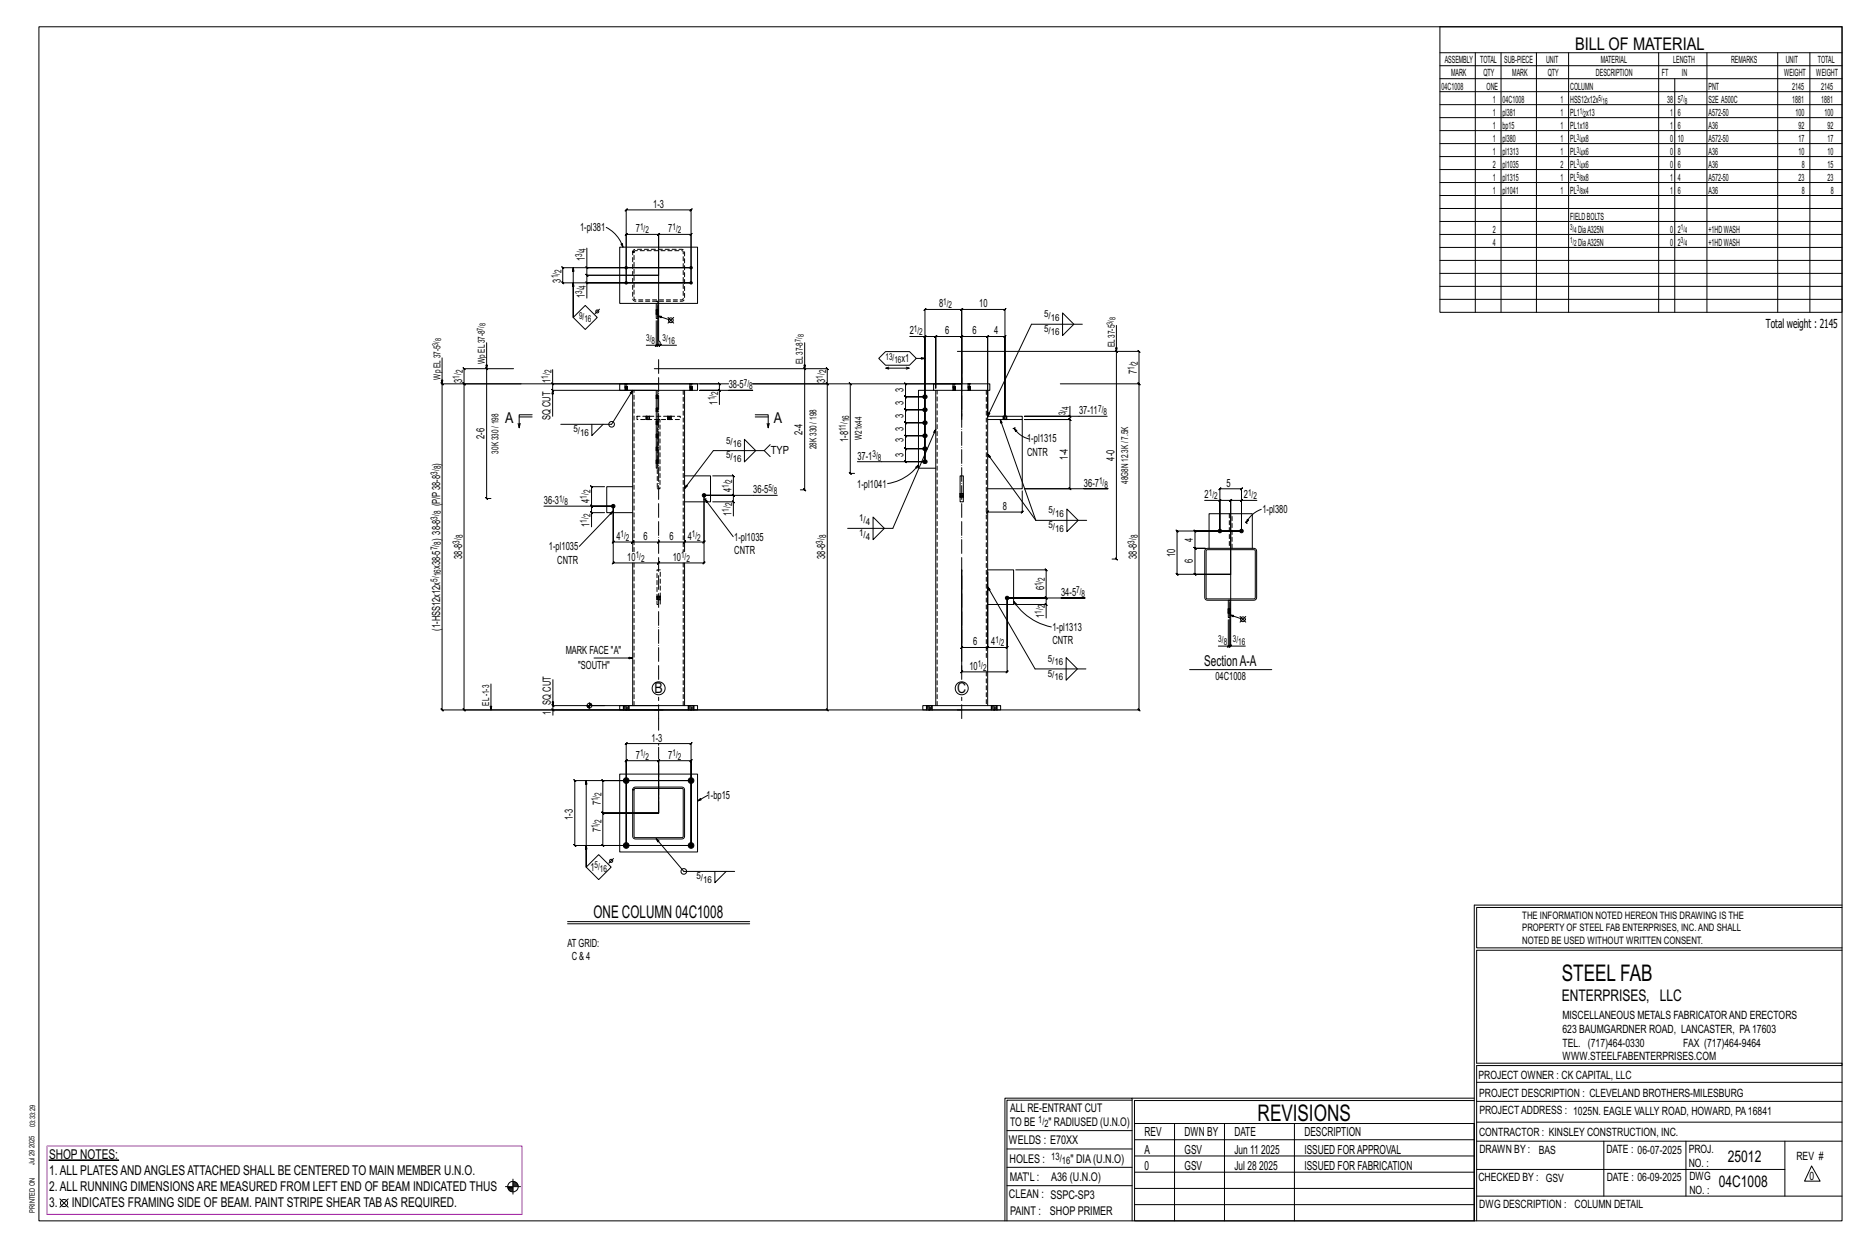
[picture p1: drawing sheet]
<svg xmlns="http://www.w3.org/2000/svg" width="914mm" height="610mm" viewBox="0 0 914 610" stroke-linecap="round" stroke-linejoin="round" font-family="sans-serif">
<g fill="#000" stroke="#000" stroke-width=".49">
<path d="M24 568h34z"/>
<circle cx="307" cy="138" r=".6"/>
<circle cx="307" cy="131" r=".6"/>
<circle cx="338" cy="138" r=".6"/>
<circle cx="338" cy="131" r=".6"/>
<circle cx="453" cy="194" r="1"/>
<circle cx="453" cy="213" r="1"/>
<circle cx="453" cy="200" r="1"/>
<circle cx="453" cy="207" r="1"/>
<circle cx="453" cy="219" r="1"/>
<circle cx="453" cy="226" r="1"/>
<circle cx="300" cy="248" r=".9"/>
<circle cx="345" cy="242" r=".9"/>
<circle cx="597" cy="260" r=".9"/>
<circle cx="608" cy="260" r=".9"/>
<circle cx="493" cy="293" r=".9"/>
<circle cx="307" cy="382" r="1.4"/>
<circle cx="338" cy="382" r="1.4"/>
<circle cx="307" cy="414" r="1.4"/>
<circle cx="338" cy="414" r="1.4"/>
</g>
<g fill="none" stroke="#000" stroke-width=".49">
<path d="M19 13h883v584h-883zM705 13h197v140h-197zM705 26h197M705 32h197M705 39h197M722 26v127M735 26v127M752 26v127M768 26v127M812 26v127M820 39v114M836 26v127"/>
<path d="M870 26v127M886 26v127M705 45h197M705 51h197M705 58h197M705 64h197M705 70h197M705 77h197M705 83h197M705 89h197M705 96h197M297 111a17 17 0 0 1 8 10"/>
<path d="M304 119h1v2zM705 102h197M705 108h197M705 115h197M281 131v24v-17M287 138l1 1zM287 130l1 1zM287 131v4v-1l1 1h-1h35v-20l1-1-1 1h16l1-1-1 1v23v-35l1-1-1 1h-31v-1l-1 1h1v35v-23h-1l1-1v1h15l1-1-1 1v20M287 121v10h51h-63v-1l1 1h-1v7l1 1-1-1h63h-51v8M303 121h38v27h-38zM322 135h-35v-1l1 1h-1v3M322 135v32h1v2h8"/>
<path d="M705 121h197M705 127h197M705 134h197M286 149l6 6-6 6-5-6zM293 151l-2 2M321 152h.1M321 154h.1M321 148v8h1v-8M321 157v12h-5M322 149v20l1-1-1 1h1M322 155l6 2M322 157v12l1-1-1 1h-1"/>
<path d="M322 152h.1M322 154h.1M327 155l3 3M330 155l-3 3M520 153l6 6-6 5zM530 159h-25l-22 45 1-2h1l-2 2h17v1h-17M546 159v115v-1l1 1h-3M705 140h197M705 146h197M216 175v13M238 180l1 1zM238 168v76v-1l1 1h-1h2"/>
<path d="M322 168l-1 1zM324 168l-1 1zM393 180l1 1zM394 168v72l-1-1 1 1h-2M430 175l3-3h12l4 3-4 4h-12zM435 180h-1M444 180h1l-1 1M445 165h8v61v-75l-1 1 1-1h18l-1 1 1-1v37v-23v-1l-1 1h1h-13l1-1-1 1v25v-25l1-1-1 1h-5M449 175h4M453 164l-1 1zM469 172h89l-1-1 1 1v16M546 171l1 1z"/>
<path d="M227 187l1 1zM251 180h-24l1 1-1-1v8M255 188h-28v-1l1 1h-1v159l1 1-1-1h98M270 187l1 1zM271 181v7h51M271 188v3l-1-1 1 1h50M271 191v13M306 188h.1M306 191h.1M307 188h.1M307 191h.1M320 180h85h-1l1 1v-1v8l-1-1 1 1h-37h103h-28v-1l1 1h-1v6l1 1-1-1h10h-10l1 1-1-1v6l1 1-1-1h10h-10l1 1-1-1v7v-1l1 1h-1h10h-10v-1l1 1h-1v6l1 1-1-1h10h-10l1 1-1-1v7v-1l1 1h-1h10h-10v-1l1 1h-1v6v-1l1 1h-1h10h-33"/>
<path d="M321 191h1v38h-1zM321 191h-18v-3h38v3h-19M335 191v79M338 188h.1M338 191h.1M339 188h.1M339 191h.1M343 188h9v-1l1 1h-1v3M352 190l1 1zM357 191h11h-25h9v7M357 188h-141v-1l1 1h-1v159l1 1-1-1h255M405 188l-1-1 1 1v159h-1l1 1v-1h-85"/>
<path d="M416 187l1 1zM416 188v44v-1l1 1h-1h2M445 180h-11l1 1M457 188h28v3h-28zM457 191h-7v38h8M458 191v154M466 188h.1M466 191h.1M468 188h.1M468 191h.1M474 188h.1M474 191h.1"/>
<path d="M475 188h.1M475 191h.1M483 191v154M519 188h39l-1-1 1 1v159h-1l1 1v-1h-89M524 199v5h-23h41M557 187l1 1zM254 207v2M254 204h6M260 203h-6v6l1-2M275 208h24l11-17-1 2-1-1 2-1v79M290 208v5l5-5M316 204h.1"/>
<path d="M316 205h.1M318 204h.1M318 205h.1M327 204h.1M327 205h.1M329 204h.1M329 205h.1M364 215l6 5-6 6zM370 203h6v6l1-2M370 204h6M376 207v2M377 218l-3 2h-25l-14 19"/>
<path d="M458 210l-21 48h-22M483 203v-38l1-1-1 1h9h-1l1-1v1v39v-53l-1 1 1-1h-21l-1 1 1-1v53M483 204v-39l1-1-1 1h-12v-1l-1 1h1v40M490 205l17 50M491 204h.1M491 205h.1M493 204h.1M493 205h.1M496 210l2 1h-1zM496 210a12 12 0 0 0 8 5M496 210h.1M497 209l-1 1"/>
<path d="M500 205v34h-17M523 203l1 1zM524 204v1h-1l1 1v-1h-23h23h-1l1 1v-1v34h-1l1 1v-1h-23h41h-11M296 238h-6h-1l1 1v-1v10l-1-1 1 1h10h-10l-1-1 1 1v3M310 238h-13v13h13M335 233h13v13h-13M349 233h10l-1-1 1 1v9h-1l1 1v-1h-14h14h-1l1 1v-1v4M374 220l3 3M448 229l2-2-1 2zM450 227a23 23 0 0 1-16 10M470 233h2v13h-2zM483 222l24 33"/>
<path d="M266 248h34M289 250l1 1zM296 251h-6v7M300 250l-16 17M300 248v17v1l1-1h-1h10l-1 1 1-1-1 1 1-1h12v1l1-1h-1h13v1l1-1-1 1 1-1h-1h10l-1 1 1-1v-23v33l-1 1 1-1h-23h1l-1 1 1-1-1 1v-1h-22h1l-1 1v-1zM345 242h35M345 244l14 19M345 244h.1M346 244h-1M349 246h10v6M358 245l1 1zM427 253l6 5-6 6z"/>
<path d="M470 241h.1M470 243h.1M472 241h.1M472 243h.1M484 250l-1 1zM500 240v11l1-1-1 1h-17M507 255h25M522 249l6 6-6 5zM576 259v1h32h-23l-1-1 1 1v8h-1l1 1v-1h5h-5h-1l1 1v-1v13l-1-1 1 1h17h-26h1l-1-1v1v-21h1zM590 245h7v15v-21v1l1-1h-1h11l-1 1 1-1v21v-15h7M597 245h5l1-1-1 1v36M598 244l-1 1z"/>
<path d="M608 245h-6l1-1-1 1v71h8M608 244l-1 1zM610 255v1M610 256h.1M611 254l-1 2zM617 249a13 13 0 0 0-7 7M310 275v70M323 265l-1 1zM335 275v70M471 279v38h-1l1-1v1h12l1-1-1 1v-37v37l1-1-1 1h10h-1l1-1v1v-24v36v-1l-1 1h1h-22v-1l-1 1h1zM483 279h13v17h-13M497 279h15v-1l1 1h-1v14v-1l1 1h-1h-19h19v-1l1 1h-1v3"/>
<path d="M590 269h25v24h-25zM591 269h23v24h-23zM592 268v-17h21v17M322 293h.1M322 292h.1M323 293h.1M323 292h.1M483 287l24 40h25M493 293h38h-12M496 294l2 1-1 1zM496 294a29 29 0 0 0 19 13M497 296h15v6"/>
<path d="M512 295l1 1zM601 298h.1M601 294h1v8h-1zM602 298h.1M602 295v21v1l1-1h-1M601 300h.1M601 303v13h-5M602 316l-1 1zM602 300h.1M602 303v13h1l-1 1v-1h-1M602 301l6 2M603 316l-1 1z"/>
<path d="M607 302l3 2M610 302l-3 2M240 335v12M271 333v12M291 322h19M522 322l5 5-5 6zM582 328h41M270 347l1 1zM287 345h9M287 345h2M287 346h2M288 346h1"/>
<path d="M289 344v3M289 345h1M289 344h.1M303 345h38v2h-38zM305 345h.1M305 347h.1M308 345h.1M308 347h.1M322 347h-51v3M322 345h-51h-1l1 1v-1v2M337 345h.1M337 347h.1"/>
<path d="M340 345h.1M340 347h.1M452 345h38v2h-38zM454 345h.1M454 347h.1M456 345h.1M456 347h.1M485 345h.1M485 347h.1M488 345h.1M488 347h.1M303 379h38v38h-38z"/>
<path d="M307 363v1h31l1-1-1 1v50v-42h1l-1 1v-1h-16h1l-1 1v-1v26v-26h1l-1 1v-1h-15l-1 1 1-1v42v-50h-1zM281 381v1h57h-43v-1l1 1h-1v16v-1l1 1h-1h27h-27v-1l1 1h-1v16v-1l1 1h-1h43h-57h1l-1-1v1v-32h1zM287 382v42v-10M310 385h25v25h-25zM311 386h23v24h-23zM346 389l-5 3M321 410l14 16h25M287 424l6-6 6 6-6 6zM300 420l-2 2M350 426v6l5-6M278 451h89M278 452h89"/>
<path d="M722 443v154M722 443h180M902 444h-179v20h179M902 465h-179v55h179v1h-179v76M554 538h-61v59M554 537h168M722 538h-167v13M723 539h179M723 530h179M493 553h61M555 550h167v47h-167zM555 558h167"/>
<path d="M575 550v47M599 550v47M634 550v47M723 549h179M723 558h179M785 558v27M825 558v27M874 558v27M251 577v7M251 579h2M251 580h3M251 578h2"/>
<path d="M493 571h61M493 562h61M555 573h167M555 566h167M723 572h151M887 570l4 8h-8zM29 587l4 4M33 587l-4 4M247 581h8M249 581h2M249 582h2M250 583h1"/>
<path d="M492 597v-60h62v60M493 580h61M555 589h167M555 581h167M723 585h179"/>
<circle cx="292" cy="152" r=".7"/>
<circle cx="328" cy="157" r="1.2"/>
<circle cx="299" cy="208" r="1.4"/>
<circle cx="608" cy="303" r="1.2"/>
<circle cx="322" cy="337" r="3"/>
<circle cx="471" cy="337" r="3"/>
<circle cx="289" cy="345" r="1.2"/>
<circle cx="299" cy="421" r=".8"/>
<circle cx="335" cy="426" r="1.4"/>
<circle cx="31" cy="589" r="1.8"/>
<circle cx="251" cy="581" r="2.6"/>
</g>
<path d="M23 561h233v33h-233z" fill="none" stroke="#f0f" stroke-width=".5"/>
<g fill="none" stroke="#000" stroke-width=".49" stroke-dasharray="2 1.4">
<path d="M310 122h25v25h-25zM311 123h23v24h-23zM321 152h1M321 152h.1M321 154h.1M321 153l1 1M321 153h1M321 154h1M322 148v-1h-1v1M322 152h-1M322 152h.1M322 153l-1-1 1 1"/>
<path d="M306 188h.1M306 188v3M306 191h.1M306 191v-3M306 188l1 3zM307 191v-3M307 188h.1M307 191h.1M321 195h1zM321 195h.1M321 194l1 1M321 194h1"/>
<path d="M321 193h1M321 200h1M322 194h-1l1 1M334 191v79M338 188h.1M338 188v3M338 191h.1M338 191v-3M338 188v3zM338 191l1-3M338 188h1M339 191v-3"/>
<path d="M339 191h.1M466 188h1M466 188v3M467 191h-1M467 191v-3M467 188v3zM467 188h.1M467 191l1-3M468 191v-3M468 191h.1M474 188h.1M474 188v3"/>
<path d="M474 191h.1M474 191v-3M474 188v3zM474 191l1-3M474 188h1M475 191v-3M475 191h.1M483 191v131M312 204h21v1h-21zM316 204v1M316 204h.1M317 204l-1 1"/>
<path d="M317 204v1zM317 204v1M317 205h.1M318 204v1M318 204h.1M318 205h.1M318 205v-1M321 201h1zM321 201h.1M321 201h1M321 208h1zM321 208v-1"/>
<path d="M321 207l1 1M321 207h1M321 206h1M321 214h1zM321 214h.1M321 214h1M321 213h1M321 212h1M321 220h1M321 219h1M322 205h1v34h-1zM322 201l-1-1 1 1"/>
<path d="M322 207h-1h1M322 214l-1-1 1 1M322 220h-1h1M327 204v1M327 204h.1M328 204v1zM328 204l-1 1M328 205h-1M328 204v1M328 204h1M329 205h-1M329 205v-1"/>
<path d="M491 204v1M491 204h.1M492 204l-1 1M492 204v1zM492 205h.1M492 204v1M493 204v1M493 204h.1M493 205h.1M493 205v-1M321 220h1zM321 220h.1"/>
<path d="M321 227h1zM321 227v-1M321 226l1 1M321 226h1M321 225h1M322 226h-1h1M470 242h2zM470 242h2M470 242v-1M470 243h.1M470 243h2M470 242l2 1"/>
<path d="M472 241h-2M472 241v1M472 242v1M602 251v17M310 270v-79M322 279h1v17h-1zM334 275v70M603 268v-17M322 293h1zM322 293h.1M322 293v-1M322 293h1"/>
<path d="M323 292h-1M323 293h-1M323 293h.1M323 292h.1M323 293l-1-1M601 299h1M601 298h1M601 298h.1M601 300h1M601 299l1 1M602 298h-1M602 298h.1"/>
<path d="M602 299h-1h1M601 300h.1M483 329v16M305 345v2M305 345h.1M306 345l-1 2M307 345v2zM307 345h-1v2M307 347h-1M307 345h1v2h-1M308 345v2M308 345h.1"/>
<path d="M308 347h.1M308 347v-2M310 345v-70M337 345v2M337 345h.1M338 345h-1v2M338 345h1v2h-1zM338 345v2h-1M338 347h.1M339 345v2M340 345h.1M340 347h.1"/>
<path d="M340 347v-2M454 345v2M454 345h.1M455 345v2zM455 345h-1v2M455 347h-1M455 345h1v2h-1M456 345v2M456 345h.1M456 347h.1M456 347v-2M459 345v-154"/>
<path d="M485 345v2M485 345h.1M486 345l-1 2M487 345v2zM487 345h-1v2M487 347h-1M487 345h1v2h-1M488 345v2M488 345h.1M488 347h.1M488 347v-2M310 386h.1"/>
</g>
<path d="M322 332v-158M471 332v-158M322 352v-11M471 352v-11" fill="none" stroke="#000" stroke-width=".49" stroke-dasharray="6.8 1 0 1"/>
<path d="M322 357v-5M322 398v-34" fill="none" stroke="#000" stroke-width=".49" stroke-dasharray="5.8 1 1 1"/>
<g font-size="11.2">
<text x="764" y="480">STEEL FAB</text>
<text x="616" y="548">REVISIONS</text>
</g>
<g font-size="8.6">
<text x="771" y="24">BILL OF MATERIAL</text>
<text x="291" y="449">ONE COLUMN 04C1008</text>
</g>
<g font-size="7.9">
<text x="765" y="490">ENTERPRISES, LLC</text>
<text x="846" y="569">25012</text>
<text x="841" y="581">04C1008</text>
</g>
<g font-size="7.3">
<text x="247" y="207">A</text>
<text x="379" y="207">A</text>
<text x="589" y="326">SectionA-A</text>
<text x="320" y="339">B</text>
<text x="469" y="339">C</text>
</g>
<g font-size="6.6">
<text x="24" y="567">SHOP NOTES:</text>
<text x="24" y="575">1.ALL PLATESANDANGLESATTACHED SHALL BE CENTERED TO MAIN MEMBER U.N.O.</text>
<text x="24" y="583">2.ALL RUNNING DIMENSIONSARE MEASURED FROM LEFT END OF BEAM INDICATED THUS</text>
<text x="24" y="591">3.</text>
<text x="35" y="591">INDICATES FRAMING SIDE OF BEAM. PAINT STRIPE SHEAR TABAS REQUIRED.</text>
</g>
<g font-size="6.1">
<text x="864" y="161">Total weight : 2145</text>
<text x="560" y="556">REV</text>
<text x="580" y="556">DWN BY</text>
<text x="604" y="556">DATE</text>
<text x="639" y="556">DESCRIPTION</text>
<text x="560" y="564">A</text>
<text x="580" y="564">GSV</text>
<text x="604" y="564">Jun 11</text>
<text x="617" y="564">2025</text>
<text x="639" y="564">ISSUED FORAPPROVAL</text>
<text x="560" y="572">0</text>
<text x="580" y="572">GSV</text>
<text x="604" y="572">Jul 28</text>
<text x="616" y="572">2025</text>
<text x="639" y="572">ISSUED FOR FABRICATION</text>
</g>
<g font-size="5.9">
<text x="494" y="560">WELDS : E70XX</text>
<text x="494" y="569">HOLES :</text>
<text x="524" y="569">&quot; DIA(U.N.O)</text>
<text x="494" y="578">MAT'L :</text>
<text x="515" y="578">A36 (U.N.O)</text>
<text x="494" y="586">CLEAN : SSPC-SP3</text>
<text x="495" y="595">PAINT :</text>
<text x="514" y="595">SHOP PRIMER</text>
</g>
<g font-size="5.8">
<text x="494" y="544">ALL RE-ENTRANT CUT</text>
<text x="494" y="551">TO BE</text>
<text x="513" y="551">&quot; RADIUSED (U.N.O)</text>
</g>
<g font-size="5.6">
<text x="765" y="499">MISCELLANEOUS METALS FABRICATORAND ERECTORS</text>
<text x="765" y="505">623 BAUMGARDNER ROAD, LANCASTER, PA17603</text>
<text x="765" y="512">TEL. (717)464-0330</text>
<text x="824" y="512">FAX (717)464-9464</text>
<text x="765" y="519">WWW.STEELFABENTERPRISES.COM</text>
<text x="724" y="528">PROJECT OWNER : CK CAPITAL, LLC</text>
<text x="724" y="537">PROJECT DESCRIPTION : CLEVELAND BROTHERS-MILESBURG</text>
<text x="724" y="545">PROJECTADDRESS : 1025N. EAGLE VALLY ROAD, HOWARD, PA16841</text>
<text x="724" y="556">CONTRACTOR : KINSLEY CONSTRUCTION, INC.</text>
<text x="724" y="564">DRAWN BY :</text>
<text x="753" y="564">BAS</text>
<text x="786" y="564">DATE : 06-07-2025</text>
<text x="827" y="564">PROJ.</text>
<text x="879" y="568">REV #</text>
<text x="827" y="571">NO. :</text>
<text x="724" y="578">CHECKED BY : GSV</text>
<text x="787" y="578">DATE : 06-09-2025</text>
<text x="827" y="578">DWG</text>
<text x="886" y="578">0</text>
<text x="827" y="584">NO. :</text>
<text x="724" y="591">DWG DESCRIPTION : COLUMN DETAIL</text>
</g>
<g font-size="5.5">
<text x="320" y="102">1-3</text>
<text x="284" y="113">1-pl381</text>
<text x="311" y="114">7</text>
<text x="327" y="114">7</text>
<text x="286" y="128" transform="rotate(-90 286 128)">1</text>
<text x="274" y="138" transform="rotate(-90 274 138)">3</text>
<text x="286" y="146" transform="rotate(-90 286 146)">1</text>
<text x="460" y="150">8</text>
<text x="479" y="150">10</text>
<text x="445" y="164">2</text>
<text x="463" y="164">6</text>
<text x="476" y="164">6</text>
<text x="487" y="164">4</text>
<text x="441" y="177">x1</text>
<text x="557" y="183" transform="rotate(-90 557 183)">7</text>
<text x="226" y="187" transform="rotate(-90 226 187)">3</text>
<text x="270" y="187" transform="rotate(-90 270 187)">1</text>
<text x="357" y="190">38-5</text>
<text x="404" y="187" transform="rotate(-90 404 187)">3</text>
<text x="442" y="192" transform="rotate(-90 442 192)">3</text>
<text x="351" y="198" transform="rotate(-90 351 198)">1</text>
<text x="442" y="198" transform="rotate(-90 442 198)">3</text>
<text x="528" y="203">37-11</text>
<text x="270" y="205" transform="rotate(-90 270 205)">SQ CUT</text>
<text x="442" y="205" transform="rotate(-90 442 205)">3</text>
<text x="237" y="215" transform="rotate(-90 237 215)">2-6</text>
<text x="393" y="213" transform="rotate(-90 393 213)">2-4</text>
<text x="442" y="211" transform="rotate(-90 442 211)">3</text>
<text x="415" y="216" transform="rotate(-90 415 216)">1-8</text>
<text x="442" y="216" transform="rotate(-90 442 216)">3</text>
<text x="503" y="216">1-pl1315</text>
<text x="215" y="228" transform="rotate(-90 215 228)">)</text>
<text x="377" y="222">TYP</text>
<text x="420" y="225">37-1</text>
<text x="442" y="224" transform="rotate(-90 442 224)">3</text>
<text x="503" y="223">CNTR</text>
<text x="523" y="225" transform="rotate(-90 523 225)">1-4</text>
<text x="545" y="225" transform="rotate(-90 545 225)">4-0</text>
<text x="420" y="239">1-pl1041</text>
<text x="531" y="238">36-7</text>
<text x="600" y="238">5</text>
<text x="358" y="241" transform="rotate(-90 358 241)">4</text>
<text x="369" y="241">36-5</text>
<text x="590" y="244">2</text>
<text x="609" y="244">2</text>
<text x="215" y="248" transform="rotate(-90 215 248)">(P/P38-8</text>
<text x="266" y="247">36-3</text>
<text x="289" y="246" transform="rotate(-90 289 246)">4</text>
<text x="491" y="250">8</text>
<text x="618" y="251">1-pl380</text>
<text x="289" y="258" transform="rotate(-90 289 258)">1</text>
<text x="358" y="252" transform="rotate(-90 358 252)">1</text>
<text x="215" y="265" transform="rotate(-90 215 265)">) 38-8</text>
<text x="269" y="269">1-pl1035</text>
<text x="302" y="264">4</text>
<text x="315" y="264">6</text>
<text x="328" y="264">6</text>
<text x="337" y="264">4</text>
<text x="359" y="265">1-pl1035</text>
<text x="584" y="265" transform="rotate(-90 584 265)">4</text>
<text x="226" y="273" transform="rotate(-90 226 273)">38-8</text>
<text x="273" y="276">CNTR</text>
<text x="307" y="274">10</text>
<text x="329" y="274">10</text>
<text x="359" y="271">CNTR</text>
<text x="404" y="273" transform="rotate(-90 404 273)">38-8</text>
<text x="557" y="273" transform="rotate(-90 557 273)">38-8</text>
<text x="575" y="272" transform="rotate(-90 575 272)">10</text>
<text x="584" y="276" transform="rotate(-90 584 276)">6</text>
<text x="215" y="278" transform="rotate(-90 215 278)">x38-5</text>
<text x="511" y="289" transform="rotate(-90 511 289)">6</text>
<text x="519" y="292">34-5</text>
<text x="511" y="302" transform="rotate(-90 511 302)">1</text>
<text x="215" y="308" transform="rotate(-90 215 308)">(1-HSS12x12x</text>
<text x="515" y="309">1-pl1313</text>
<text x="476" y="316">6</text>
<text x="485" y="316">4</text>
<text x="515" y="315">CNTR</text>
<text x="277" y="320">MARK FACE &quot;A&quot;</text>
<text x="283" y="327">&quot;SOUTH&quot;</text>
<text x="475" y="328">10</text>
<text x="595" y="333">04C1008</text>
<text x="270" y="345" transform="rotate(-90 270 345)">SQ CUT</text>
<text x="270" y="350" transform="rotate(-90 270 350)">1</text>
<text x="319" y="363">1-3</text>
<text x="311" y="371">7</text>
<text x="327" y="371">7</text>
<text x="294" y="394" transform="rotate(-90 294 394)">7</text>
<text x="346" y="391">1-bp15</text>
<text x="280" y="401" transform="rotate(-90 280 401)">1-3</text>
<text x="294" y="407" transform="rotate(-90 294 407)">7</text>
<text x="289" y="426">1</text>
<text x="278" y="463">AT GRID:</text>
<text x="280" y="470">C &amp; 4</text>
</g>
<g font-size="5">
<text x="745" y="450">THE INFORMATION NOTED HEREON THIS DRAWING IS THE</text>
<text x="745" y="456">PROPERTY OF STEEL FAB ENTERPRISES, INC.AND SHALL</text>
<text x="745" y="462">NOTED BE USED WITHOUT WRITTEN CONSENT.</text>
<text x="508" y="550">1/</text>
<text x="511" y="551">2</text>
<text x="515" y="568">13/</text>
<text x="520" y="570">16</text>
</g>
<g font-size="4.9">
<text x="707" y="31">ASSEMBLY</text>
<text x="725" y="31">TOTAL</text>
<text x="736" y="31">SUB-PIECE</text>
<text x="757" y="31">UNIT</text>
<text x="784" y="31">MATERIAL</text>
<text x="819" y="31">LENGTH</text>
<text x="847" y="31">REMARKS</text>
<text x="874" y="31">UNIT</text>
<text x="890" y="31">TOTAL</text>
<text x="710" y="37">MARK</text>
<text x="726" y="37">QTY</text>
<text x="740" y="37">MARK</text>
<text x="758" y="37">QTY</text>
<text x="781" y="37">DESCRIPTION</text>
<text x="814" y="37">FT</text>
<text x="823" y="37">IN</text>
<text x="873" y="37">WEIGHT</text>
<text x="889" y="37">WEIGHT</text>
<text x="706" y="44">04C1008</text>
<text x="728" y="44">ONE</text>
<text x="769" y="44">COLUMN</text>
<text x="836" y="44">PNT</text>
<text x="877" y="44">2145</text>
<text x="891" y="44">2145</text>
<text x="731" y="50">1</text>
<text x="736" y="50">04C1008</text>
<text x="764" y="50">1</text>
<text x="769" y="50">HSS12x12x</text>
<text x="816" y="50">38</text>
<text x="821" y="50">5</text>
<text x="836" y="50">S2E A500C</text>
<text x="877" y="50">1881</text>
<text x="891" y="50">1881</text>
<text x="731" y="57">1</text>
<text x="736" y="57">pl381</text>
<text x="764" y="57">1</text>
<text x="769" y="57">PL1 x13</text>
<text x="818" y="57">1</text>
<text x="821" y="57">6</text>
<text x="836" y="57">A572-50</text>
<text x="879" y="57">100</text>
<text x="893" y="57">100</text>
<text x="731" y="63">1</text>
<text x="736" y="63">bp15</text>
<text x="764" y="63">1</text>
<text x="769" y="63">PL1x18</text>
<text x="818" y="63">1</text>
<text x="821" y="63">6</text>
<text x="836" y="63">A36</text>
<text x="880" y="63">92</text>
<text x="895" y="63">92</text>
<text x="731" y="69">1</text>
<text x="736" y="69">pl380</text>
<text x="764" y="69">1</text>
<text x="769" y="69">PL x8</text>
<text x="818" y="69">0</text>
<text x="821" y="69">10</text>
<text x="836" y="69">A572-50</text>
<text x="880" y="69">17</text>
<text x="895" y="69">17</text>
<text x="731" y="76">1</text>
<text x="736" y="76">pl1313</text>
<text x="764" y="76">1</text>
<text x="769" y="76">PL x6</text>
<text x="818" y="76">0</text>
<text x="821" y="76">8</text>
<text x="836" y="76">A36</text>
<text x="880" y="76">10</text>
<text x="895" y="76">10</text>
<text x="731" y="82">2</text>
<text x="736" y="82">pl1035</text>
<text x="764" y="82">2</text>
<text x="769" y="82">PL x6</text>
<text x="818" y="82">0</text>
<text x="821" y="82">6</text>
<text x="836" y="82">A36</text>
<text x="882" y="82">8</text>
<text x="895" y="82">15</text>
<text x="731" y="88">1</text>
<text x="736" y="88">pl1315</text>
<text x="764" y="88">1</text>
<text x="769" y="88">PL x8</text>
<text x="818" y="88">1</text>
<text x="821" y="88">4</text>
<text x="836" y="88">A572-50</text>
<text x="880" y="88">23</text>
<text x="895" y="88">23</text>
<text x="731" y="95">1</text>
<text x="736" y="95">pl1041</text>
<text x="764" y="95">1</text>
<text x="769" y="95">PL x4</text>
<text x="818" y="95">1</text>
<text x="821" y="95">6</text>
<text x="836" y="95">A36</text>
<text x="882" y="95">8</text>
<text x="896" y="95">8</text>
<text x="769" y="107">FIELDBOLTS</text>
<text x="731" y="114">2</text>
<text x="772" y="114">DiaA325N</text>
<text x="818" y="114">0</text>
<text x="821" y="114">2</text>
<text x="836" y="114">+1HDWASH</text>
<text x="731" y="120">4</text>
<text x="772" y="120">DiaA325N</text>
<text x="818" y="120">0</text>
<text x="821" y="120">2</text>
<text x="836" y="120">+1HDWASH</text>
</g>
<g font-size="4.7">
<text x="313" y="112">1/</text>
<text x="329" y="112">1/</text>
<text x="316" y="114">2</text>
<text x="332" y="114">2</text>
<text x="285" y="126" transform="rotate(-90 285 126)">3/</text>
<text x="287" y="123" transform="rotate(-90 287 123)">4</text>
<text x="273" y="136" transform="rotate(-90 273 136)">1/</text>
<text x="275" y="134" transform="rotate(-90 275 134)">2</text>
<text x="285" y="144" transform="rotate(-90 285 144)">3/</text>
<text x="287" y="141" transform="rotate(-90 287 141)">4</text>
<text x="462" y="149">1/</text>
<text x="283" y="156">9/</text>
<text x="464" y="151">2</text>
<text x="511" y="155">5/</text>
<text x="286" y="158">16</text>
<text x="514" y="157">16</text>
<text x="316" y="167">3/</text>
<text x="324" y="167">3/</text>
<text x="447" y="162">1/</text>
<text x="450" y="164">2</text>
<text x="511" y="162">5/</text>
<text x="514" y="164">16</text>
<text x="319" y="168">8</text>
<text x="327" y="168">16</text>
<text x="546" y="170" transform="rotate(-90 546 170)">EL37-5</text>
<text x="237" y="178" transform="rotate(-90 237 178)">Wp EL37-8</text>
<text x="393" y="178" transform="rotate(-90 393 178)">EL37-8</text>
<text x="433" y="176">13/</text>
<text x="438" y="178">16</text>
<text x="557" y="178" transform="rotate(-90 557 178)">2</text>
<text x="216" y="186" transform="rotate(-90 216 186)">Wp EL37-5</text>
<text x="225" y="185" transform="rotate(-90 225 185)">1/</text>
<text x="227" y="183" transform="rotate(-90 227 183)">2</text>
<text x="268" y="185" transform="rotate(-90 268 185)">1/</text>
<text x="270" y="183" transform="rotate(-90 270 183)">2</text>
<text x="403" y="185" transform="rotate(-90 403 185)">1/</text>
<text x="404" y="183" transform="rotate(-90 404 183)">2</text>
<text x="555" y="181" transform="rotate(-90 555 181)">1/</text>
<text x="364" y="189">7/</text>
<text x="367" y="190">8</text>
<text x="350" y="196" transform="rotate(-90 350 196)">1/</text>
<text x="352" y="193" transform="rotate(-90 352 193)">2</text>
<text x="522" y="203" transform="rotate(-90 522 203)">3/</text>
<text x="523" y="201" transform="rotate(-90 523 201)">4</text>
<text x="538" y="201">7/</text>
<text x="540" y="203">8</text>
<text x="416" y="207" transform="rotate(-90 416 207)">16</text>
<text x="281" y="211">5/</text>
<text x="284" y="213">16</text>
<text x="414" y="211" transform="rotate(-90 414 211)">11/</text>
<text x="422" y="215" transform="rotate(-90 422 215)">W21x44</text>
<text x="244" y="222" transform="rotate(-90 244 222)">30K 330 / 198</text>
<text x="355" y="217">5/</text>
<text x="359" y="219">16</text>
<text x="400" y="220" transform="rotate(-90 400 220)">28K 330 / 198</text>
<text x="355" y="224">5/</text>
<text x="359" y="226">16</text>
<text x="427" y="224">3/</text>
<text x="430" y="225">8</text>
<text x="214" y="232" transform="rotate(-90 214 232)">3/</text>
<text x="216" y="230" transform="rotate(-90 216 230)">8</text>
<text x="357" y="239" transform="rotate(-90 357 239)">1/</text>
<text x="358" y="236" transform="rotate(-90 358 236)">2</text>
<text x="538" y="237">1/</text>
<text x="541" y="239">8</text>
<text x="552" y="237" transform="rotate(-90 552 237)">48G8N 12.3K / 7.5K</text>
<text x="274" y="245">1/</text>
<text x="287" y="244" transform="rotate(-90 287 244)">1/</text>
<text x="289" y="241" transform="rotate(-90 289 241)">2</text>
<text x="376" y="240">5/</text>
<text x="379" y="242">8</text>
<text x="592" y="243">1/</text>
<text x="594" y="244">2</text>
<text x="611" y="243">1/</text>
<text x="614" y="244">2</text>
<text x="216" y="252" transform="rotate(-90 216 252)">8</text>
<text x="276" y="247">8</text>
<text x="357" y="250" transform="rotate(-90 357 250)">1/</text>
<text x="358" y="248" transform="rotate(-90 358 248)">2</text>
<text x="513" y="251">5/</text>
<text x="214" y="254" transform="rotate(-90 214 254)">3/</text>
<text x="287" y="256" transform="rotate(-90 287 256)">1/</text>
<text x="289" y="253" transform="rotate(-90 289 253)">2</text>
<text x="421" y="255">1/</text>
<text x="424" y="257">4</text>
<text x="517" y="253">16</text>
<text x="227" y="263" transform="rotate(-90 227 263)">8</text>
<text x="304" y="263">1/</text>
<text x="339" y="263">1/</text>
<text x="404" y="263" transform="rotate(-90 404 263)">8</text>
<text x="421" y="262">1/</text>
<text x="513" y="258">5/</text>
<text x="517" y="260">16</text>
<text x="557" y="263" transform="rotate(-90 557 263)">8</text>
<text x="214" y="269" transform="rotate(-90 214 269)">7/</text>
<text x="216" y="267" transform="rotate(-90 216 267)">8</text>
<text x="225" y="266" transform="rotate(-90 225 266)">3/</text>
<text x="306" y="265">2</text>
<text x="341" y="265">2</text>
<text x="403" y="266" transform="rotate(-90 403 266)">3/</text>
<text x="424" y="264">4</text>
<text x="555" y="266" transform="rotate(-90 555 266)">3/</text>
<text x="311" y="273">1/</text>
<text x="314" y="275">2</text>
<text x="333" y="273">1/</text>
<text x="336" y="275">2</text>
<text x="216" y="282" transform="rotate(-90 216 282)">16</text>
<text x="214" y="285" transform="rotate(-90 214 285)">5/</text>
<text x="510" y="287" transform="rotate(-90 510 287)">1/</text>
<text x="512" y="284" transform="rotate(-90 512 284)">2</text>
<text x="527" y="290">7/</text>
<text x="529" y="292">8</text>
<text x="512" y="298" transform="rotate(-90 512 298)">2</text>
<text x="510" y="300" transform="rotate(-90 510 300)">1/</text>
<text x="487" y="315">1/</text>
<text x="490" y="316">2</text>
<text x="596" y="314">3/</text>
<text x="599" y="316">8</text>
<text x="603" y="314">3/</text>
<text x="606" y="316">16</text>
<text x="513" y="324">5/</text>
<text x="479" y="326">1/</text>
<text x="481" y="328">2</text>
<text x="516" y="325">16</text>
<text x="513" y="331">5/</text>
<text x="516" y="333">16</text>
<text x="239" y="345" transform="rotate(-90 239 345)">EL-1-3</text>
<text x="313" y="370">1/</text>
<text x="316" y="372">2</text>
<text x="329" y="370">1/</text>
<text x="332" y="372">2</text>
<text x="295" y="389" transform="rotate(-90 295 389)">2</text>
<text x="293" y="392" transform="rotate(-90 293 392)">1/</text>
<text x="293" y="405" transform="rotate(-90 293 405)">1/</text>
<text x="295" y="403" transform="rotate(-90 295 403)">2</text>
<text x="291" y="425">5/</text>
<text x="294" y="426">16</text>
<text x="341" y="430">5/</text>
<text x="344" y="432">16</text>
</g>
<g font-size="4.2">
<text x="783" y="49">5/</text>
<text x="784" y="51">16</text>
<text x="823" y="49">7/</text>
<text x="825" y="51">8</text>
<text x="773" y="56">1/</text>
<text x="775" y="57">2</text>
<text x="772" y="68">3/</text>
<text x="774" y="70">4</text>
<text x="772" y="75">3/</text>
<text x="774" y="76">4</text>
<text x="772" y="81">3/</text>
<text x="774" y="82">4</text>
<text x="772" y="87">5/</text>
<text x="774" y="89">8</text>
<text x="772" y="94">3/</text>
<text x="774" y="95">8</text>
<text x="769" y="113">3/</text>
<text x="823" y="113">1/</text>
<text x="769" y="119">1/</text>
<text x="770" y="114">4</text>
<text x="823" y="119">3/</text>
<text x="825" y="114">4</text>
<text x="770" y="121">2</text>
<text x="825" y="121">4</text>
</g>
<g font-size="4">
<text x="236" y="162" transform="rotate(-90 236 162)">7/</text>
<text x="238" y="159" transform="rotate(-90 238 159)">8</text>
<text x="545" y="159" transform="rotate(-90 545 159)">3/</text>
<text x="546" y="157" transform="rotate(-90 546 157)">8</text>
<text x="216" y="167" transform="rotate(-90 216 167)">8</text>
<text x="392" y="167" transform="rotate(-90 392 167)">7/</text>
<text x="393" y="165" transform="rotate(-90 393 165)">8</text>
<text x="214" y="169" transform="rotate(-90 214 169)">3/</text>
</g>
<g font-size="3.7">
<text x="17" y="551" transform="rotate(-90 17 551)">03:33:29</text>
<text x="17" y="562" transform="rotate(-90 17 562)">2025</text>
<text x="17" y="570" transform="rotate(-90 17 570)">Jul 29</text>
<text x="17" y="593" transform="rotate(-90 17 593)">PRINTED ON</text>
</g>
</svg>
